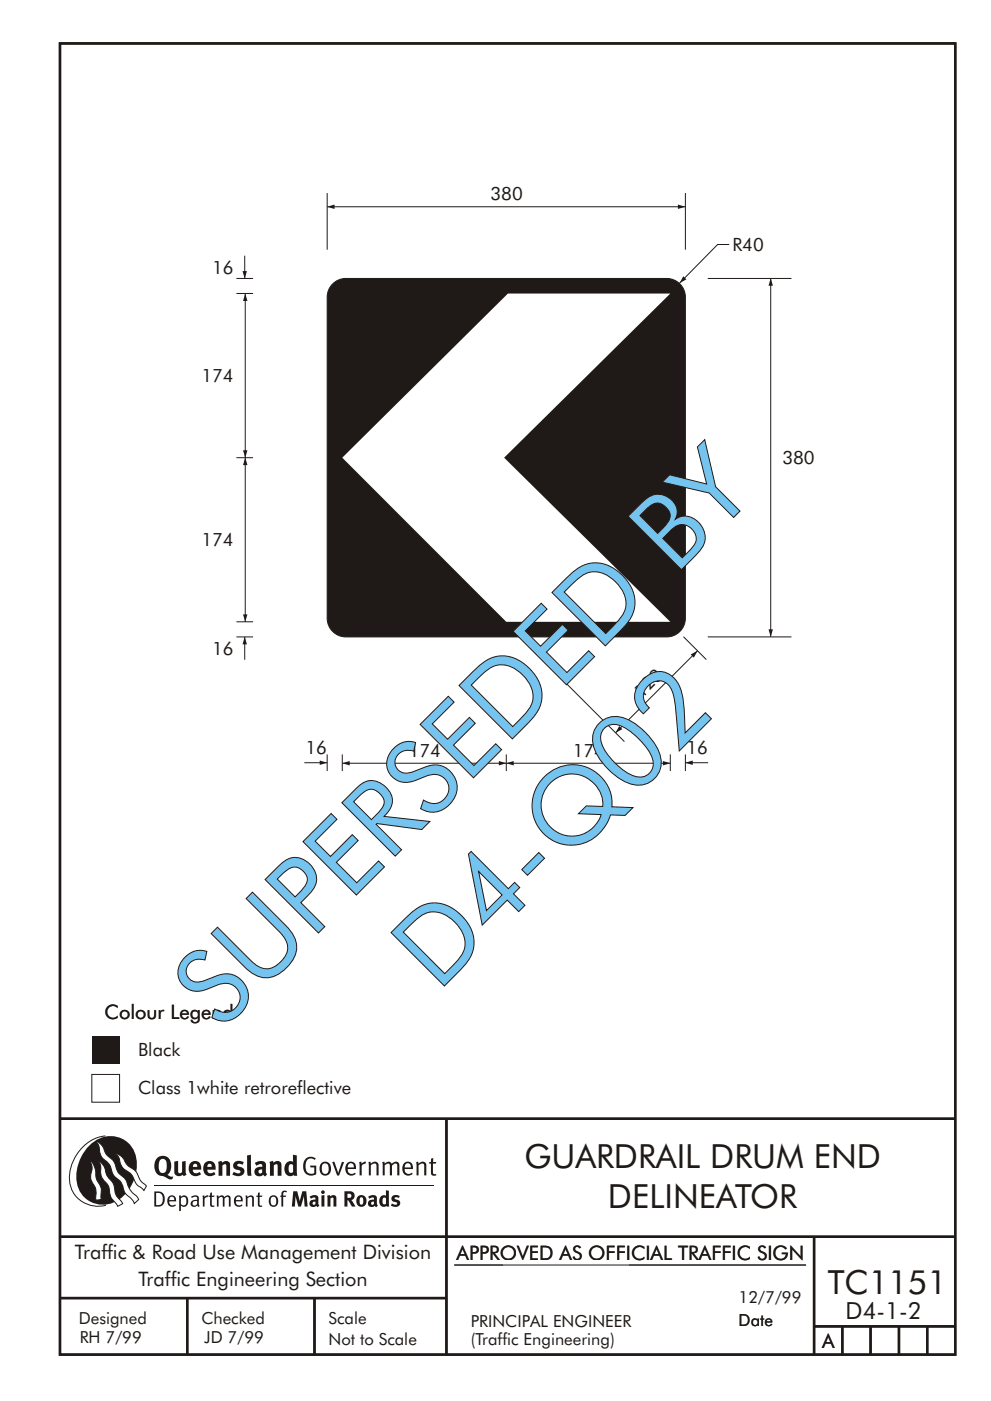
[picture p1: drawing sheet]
<svg xmlns="http://www.w3.org/2000/svg" width="210mm" height="297mm" viewBox="0 0 210 297" stroke-linecap="round" stroke-linejoin="round" font-family="sans-serif">
<g fill="none" stroke="#1f1a17" stroke-width=".51">
<path d="M12.7 9.2h190v278h-190zM12.7 237.2h190M94.7 237.1v50.1M12.7 262.2h190.1M12.7 275.2h82M39.7 275.2v12M66.7 275.2v12M172.7 262.2v25M172.7 281.2h30M178.7 281.2v6M184.7 281.2v6M190.7 281.2v6"/>
<path d="M196.7 281.2v6"/>
</g>
<path d="M96.4 268.2h74.6" fill="none" stroke="#1f1a17" stroke-width=".21"/>
<path d="M19.5 227.8h5.9v5.9h-5.9z" fill-rule="evenodd" fill="#fff" stroke="#1f1a17" stroke-width=".21"/>
<path d="M19.5 219.6h5.9v5.9h-5.9z" fill="#1f1a17"/>
<g fill="none" stroke="#1f1a17" stroke-width=".51">
<path d="M12.7 9.2h190v278h-190zM12.7 237.2h190M94.7 237.1v50.1M12.7 262.2h190.1M12.7 275.2h82M39.7 275.2v12M66.7 275.2v12M172.7 262.2v25M172.7 281.2h30M178.7 281.2v6M184.7 281.2v6M190.7 281.2v6"/>
<path d="M196.7 281.2v6"/>
</g>
<path d="M106.6 267.1h26.7v11.9h-26.7z" fill-rule="evenodd" fill="#fff"/>
<path d="M69.4 40.9v12M145.4 40.9v12M150.2 135h17.7M107.4 160v3.5M64.6 161.7h4.8M96.4 268.2h74.6" fill="none" stroke="#1f1a17" stroke-width=".21"/>
<path d="M70.6 60.2a3.9 3.9 0 0 1 2.8-1.2h68.1a4 4 0 0 1 3.9 4v68.1a4 4 0 0 1-3.9 3.9h-68.1a4 4 0 0 1-4-3.9v-68.1a3.9 3.9 0 0 1 1.2-2.8z" fill-rule="evenodd" fill="#1f1a17" stroke="#1f1a17" stroke-width=".21"/>
<path d="M67.8 161.2l1.6 .5-1.6 .5v-1l1.6 .5z" fill-rule="evenodd" fill="#1f1a17"/>
<path d="M72.6 161.8h34.8" fill="none" stroke="#1f1a17" stroke-width=".21"/>
<g fill="#1f1a17">
<path d="M72.6 161.8l1.6-.4-1.6 .4 1.6-.4v.9z" fill-rule="evenodd"/>
<path d="M105.8 161.4l1.6 .4-1.6 .5v-.9l1.6 .4z" fill-rule="evenodd"/>
</g>
<path d="M69.4 43.8h76" fill="none" stroke="#1f1a17" stroke-width=".21"/>
<g fill="#1f1a17">
<path d="M69.4 43.8l1.6-.4-1.6 .4 1.6-.4v.9z" fill-rule="evenodd"/>
<path d="M143.8 43.4l1.6 .4-1.6 .5v-.9l1.6 .4z" fill-rule="evenodd"/>
</g>
<path d="M154.7 51.8h-2.4l-8.1 8.2" fill="none" stroke="#1f1a17" stroke-width=".21"/>
<path d="M145 58.6l.6 .6-1.4 .8z" fill-rule="evenodd" fill="#1f1a17"/>
<path d="M163.5 59v76" fill="none" stroke="#1f1a17" stroke-width=".21"/>
<g fill="#1f1a17">
<path d="M163.5 59l.5 1.6-.5-1.6 .5 1.6h-.9z" fill-rule="evenodd"/>
<path d="M163.1 133.4h.9l-.5 1.6z" fill-rule="evenodd"/>
</g>
<path d="M72.6 97l35.2-34.8h34.4l-35.2 34.8 35.2 34.8h-34.8z" fill-rule="evenodd" fill="#fff"/>
<path d="M112.5 137.2l20 20M148 138l-17.4 17.4" fill="none" stroke="#1f1a17" stroke-width=".21"/>
<g fill="#1f1a17">
<path d="M131.4 153.9l.6 .7-1.4 .8z" fill-rule="evenodd"/>
<path d="M146.5 138.8l1.5-.8-.8 1.4-.7-.6 1.5-.8z" fill-rule="evenodd"/>
</g>
<path d="M145 135l4.9 4.8M107.4 161.8h34.8" fill="none" stroke="#1f1a17" stroke-width=".21"/>
<g fill="#1f1a17">
<path d="M107.4 161.8l1.6-.4-1.6 .4 1.6-.4v.9z" fill-rule="evenodd"/>
<path d="M140.6 161.4l1.6 .4-1.6 .5v-.9l1.6 .4z" fill-rule="evenodd"/>
</g>
<path d="M69.4 160v3.5M142.2 160v3.5M145.4 161.7h4.8" fill="none" stroke="#1f1a17" stroke-width=".21"/>
<path d="M145.4 161.7l1.6-.5v1z" fill-rule="evenodd" fill="#1f1a17"/>
<path d="M50.2 97h3.5M51.9 135v4.9" fill="none" stroke="#1f1a17" stroke-width=".21"/>
<path d="M51.9 135l.5 1.6h-.9z" fill-rule="evenodd" fill="#1f1a17"/>
<path d="M52 97v34.8" fill="none" stroke="#1f1a17" stroke-width=".21"/>
<g fill="#1f1a17">
<path d="M51.6 130.3h.9l-.5 1.6z" fill-rule="evenodd"/>
<path d="M52 97l.5 1.6h-.9z" fill-rule="evenodd"/>
</g>
<path d="M52 62.2v34.8" fill="none" stroke="#1f1a17" stroke-width=".21"/>
<g fill="#1f1a17">
<path d="M51.6 95.5h.9l-.5 1.6z" fill-rule="evenodd"/>
<path d="M52 62.2l.5 1.6h-.9z" fill-rule="evenodd"/>
</g>
<path d="M50.2 59h3.5M51.9 54.2v4.9M50.2 131.8h3.5" fill="none" stroke="#1f1a17" stroke-width=".21"/>
<path d="M51.5 57.5h.9l-.5 1.6z" fill-rule="evenodd" fill="#1f1a17"/>
<path d="M150.2 59h17.7M50.2 62.2h3.5M50.2 135h3.5M72.6 160v3.5M145.4 160v3.5" fill="none" stroke="#1f1a17" stroke-width=".21"/>
<g fill="#1f1a17">
<path d="M64.9 245.6a1.61 1.61 0 0 1 2.1 0l-.2 .3a1.17 1.17 0 0 0-1.4-.2 1.17 1.17 0 0 0-.6 1.3 1.42 1.42 0 0 0 1.2 1.9l.7-.2v-1.2h-.8l-.1-.4h1.3v1.9a1.82 1.82 0 0 1-2.2-.1 1.82 1.82 0 0 1-.6-2.1l.2-.7z" fill-rule="evenodd"/>
<path d="M68.2 246.5a1.77 1.77 0 0 0 .4 2.7 1.39 1.39 0 0 0 1.4-.5 1.39 1.39 0 0 0 .2-1.5 1.19 1.19 0 0 0-2-.7zM68.5 246.8a.83 .83 0 0 1 1 .1 .83 .83 0 0 1 .2 1 .75 .75 0 0 1-.6 1 .75 .75 0 0 1-.8-.8v-.9z" fill-rule="evenodd"/>
<path d="M70.5 246.4l.4-.1 .8 2.4 .8-2.3h.5l-1.1 2.8h-.4z" fill-rule="evenodd"/>
<path d="M73.6 246.7a1.74 1.74 0 0 0 .5 2.5h.9l.5-.3-.2-.3a.89 .89 0 0 1-1.1 .2 .89 .89 0 0 1-.4-.9h1.7a1.15 1.15 0 0 0-.4-1.4 1.15 1.15 0 0 0-1.5 .2zM74 246.9a.67 .67 0 0 1 .8-.2 .67 .67 0 0 1 .3 .8h-1.3z" fill-rule="evenodd"/>
<path d="M76.2 246.4l.4-.1 .1 .4 .5-.4h.5l-.2 .5a.61 .61 0 0 0-.8 .6v1.8h-.4z" fill-rule="evenodd"/>
<path d="M78.1 246.4l.5-.1 .1 .4a.89 .89 0 0 1 .9-.4 .89 .89 0 0 1 .7 .7v2.2h-.4v-2.2l-.1-.2-.3-.1-.8 .4v2.1h-.4z" fill-rule="evenodd"/>
<path d="M81.1 246.4l.4-.1 .1 .4a.83 .83 0 0 1 .8-.4 .83 .83 0 0 1 .7 .5 .86 .86 0 0 1 .9-.5 .86 .86 0 0 1 .7 .7v2.2h-.4l-.1-2.3a.5 .5 0 0 0-.8 0l-.2 .2v2.1h-.5v-2.2l-.4-.3-.7 .4v2.1h-.4z" fill-rule="evenodd"/>
<path d="M85.7 246.7a1.74 1.74 0 0 0 .5 2.5h.9l.5-.3-.2-.3a.89 .89 0 0 1-1.1 .2 .89 .89 0 0 1-.4-.9h1.7a1.15 1.15 0 0 0-.5-1.4 1.15 1.15 0 0 0-1.4 .2zM86 246.9a.67 .67 0 0 1 .9-.2 .67 .67 0 0 1 .3 .8h-1.3z" fill-rule="evenodd"/>
<path d="M88.3 246.4l.4-.1 .1 .4a.89 .89 0 0 1 .9-.4 .89 .89 0 0 1 .8 .7v2.2h-.5v-2.2l-.1-.2-.3-.1-.8 .4v2.1h-.4z" fill-rule="evenodd"/>
<path d="M91.5 245.6l.4-.1v.9h.7l-.2 .3h-.5v2.1l.1 .1h.5l.1 .3a.71 .71 0 0 1-1.2-.6v-1.9h-.3v-.3h.3z" fill-rule="evenodd"/>
<path d="M37 246.3l.8-.2v2a.46 .46 0 0 0 .2 .6 .46 .46 0 0 0 .6-.2v-2.2l.8-.2v2.4l.2 .5-.6 .4-.2-.3a1.03 1.03 0 0 1-1.2 .2 1.03 1.03 0 0 1-.6-1z" fill-rule="evenodd"/>
<path d="M40.4 246.6a1.64 1.64 0 0 0 0 2.3 1.64 1.64 0 0 0 2.3 .1l-.4-.5a.78 .78 0 0 1-.9 .3 .78 .78 0 0 1-.5-.8h1.8a1.37 1.37 0 0 0-.6-1.6 1.37 1.37 0 0 0-1.7 .2zM41.1 246.9a.48 .48 0 0 1 .6-.1 .48 .48 0 0 1 .2 .6h-1z" fill-rule="evenodd"/>
<path d="M43.5 246.6a1.65 1.65 0 0 0-.2 2 1.65 1.65 0 0 0 1.9 .7l.5-.3-.3-.5a.78 .78 0 0 1-.9 .3 .78 .78 0 0 1-.5-.8h1.8a1.37 1.37 0 0 0-.6-1.6 1.37 1.37 0 0 0-1.7 .2zM44.1 246.9a.48 .48 0 0 1 .6-.1 .48 .48 0 0 1 .2 .6h-.9z" fill-rule="evenodd"/>
<path d="M46.3 246.3l.7-.2 .1 .4a.95 .95 0 0 1 1-.3 .95 .95 0 0 1 .7 .8v2.3h-.8v-2.3l-.3-.2-.5 .3v2.2h-.8z" fill-rule="evenodd"/>
<path d="M49.7 246.5a1.73 1.73 0 0 1 2-.1l-.2 .6-.6-.2a.42 .42 0 0 0-.6 .2l.2 .3a1.23 1.23 0 0 1 1.4 1 1.47 1.47 0 0 1-2.3 .9l-.3-.2 .3-.6 .7 .4a.47 .47 0 0 0 .7-.4 .87 .87 0 0 0-1-.5l-.4-.2-.1-.4z" fill-rule="evenodd"/>
<path d="M54.1 246.6l.3 .6 .3-.2a.62 .62 0 0 1 .9 0l.1 .4a1.21 1.21 0 0 0-1.4 .3 1.21 1.21 0 0 0-.1 1.3 1.19 1.19 0 0 0 1.6 .1l.5 .3 .4-.4-.3-.4v-1.4a.96 .96 0 0 0-1.3-1zM55 248l.6-.1v.7a.43 .43 0 0 1-.6 .1 .43 .43 0 0 1 0-.7z" fill-rule="evenodd"/>
<path d="M57.2 246.3l.7-.2 .1 .4a.95 .95 0 0 1 1-.3 .95 .95 0 0 1 .7 .8v2.3h-.8v-2.3l-.2-.2-.6 .3v2.2h-.8z" fill-rule="evenodd"/>
<path d="M62.2 244.8v1.5a1.29 1.29 0 0 0-1.4 .2 1.29 1.29 0 0 0-.5 1.3 1.24 1.24 0 0 0 .6 1.4 1.24 1.24 0 0 0 1.4-.1l.1 .2h.7l-.1-4.3zM61.5 246.9l.4-.1 .3 .2v1.5l-.3 .1a.48 .48 0 0 1-.6-.4 1.52 1.52 0 0 1 .2-1.3z" fill-rule="evenodd"/>
<path d="M52.4 245l.8-.2 .2 4.5h-.8l-.1-.2z" fill-rule="evenodd"/>
</g>
<path d="M22.4 240.8a9 9 0 0 0-7.4 10.9 6.2 6.2 0 0 0 7.5 3.8M32.7 251.4h59.4" fill="none" stroke="#1f1a17" stroke-width=".21"/>
<path d="M19.1 242.7a5.7 5.7 0 0 1 6.5-1.4 5.7 5.7 0 0 1 3.4 5.7 8.6 8.6 0 0 1-6.2 8.3 5.7 5.7 0 0 1-6.5-7 9.9 9.9 0 0 1 2.8-5.6z" fill-rule="evenodd" fill="#1f1a17"/>
<path d="M24.5 244.5a3.1 3.1 0 0 1 2.3 2.2l.7 .7a3.2 3.2 0 0 1 2 2.4l.4 .6 1.2 1.1-.6 .9-.2-.3a3.5 3.5 0 0 1-1.9-2.1 3.8 3.8 0 0 0-2.1-2.1 3.5 3.5 0 0 1-1-2.3zM20.4 241.9a3.4 3.4 0 0 1 1.9 2.5l.7 .8a3.3 3.3 0 0 1 1.7 2.6 4.4 4.4 0 0 0 1.7 2l.3 .3a6.1 6.1 0 0 0 2.5 3.7l.2 .5-.9 .9a6.1 6.1 0 0 0-1.9-2.2l-.4-.8a3.6 3.6 0 0 0-1.9-2.8l-.6-1a3.6 3.6 0 0 0-1.9-2.8 3.7 3.7 0 0 1-.8-2.4zM21 246.1a3.4 3.4 0 0 1 1.5 2.8l.6 .9a3.8 3.8 0 0 1 1.4 3.1l.3 .7 1.2 1.6-1 .6-.5-.8a3.2 3.2 0 0 1-1.3-2.8 4.3 4.3 0 0 0-1.4-2.2 4.7 4.7 0 0 1-.5-2.9zM19.2 246.1a5.1 5.1 0 0 1 1.2 3.7l.3 .7a3.1 3.1 0 0 1 .7 3l.1 .8-1.1 .2-.1-.8a3.5 3.5 0 0 0-.9-3.2 3.6 3.6 0 0 1 .1-2.6z" fill-rule="evenodd" fill="#fff" stroke="#1f1a17" stroke-width=".21"/>
<g fill="#1f1a17">
<path d="M33.4 245.5a2.51 2.51 0 0 0 .4 3.7l.8 .1a2.78 2.78 0 0 0 2 .7l.2-.5h-.6l-.7-.4a2.56 2.56 0 0 0 0-3.8 1.83 1.83 0 0 0-2.1 .2zM34 245.9a.87 .87 0 0 1 1 0 .87 .87 0 0 1 .4 .9v.4a1.17 1.17 0 0 1-.9 1.5l-.3-.1a2.38 2.38 0 0 1-.2-2.7z" fill-rule="evenodd"/>
<path d="M33.1 252.9v2.6a1.12 1.12 0 0 0 1.2-.3 1.12 1.12 0 0 0 .2-1.2l-.1-.5-.3-.4zM32.7 252.6h1.1a1.67 1.67 0 0 1 1.2 1.7 1.67 1.67 0 0 1-1.3 1.5h-1zM36.1 253.9l-.2 .5h1.1a.55 .55 0 0 0-.3-.6 .55 .55 0 0 0-.6 .1zM35.8 253.8a.95 .95 0 0 1 1.2-.2 .95 .95 0 0 1 .4 1.1h-1.5a.72 .72 0 0 0 .4 .8 .72 .72 0 0 0 .9-.2l.1 .3a1.15 1.15 0 0 1-1.5 0 1.15 1.15 0 0 1-.2-1.5zM38.4 254.1v1.2a.7 .7 0 0 0 .9 .1 .7 .7 0 0 0 .2-.9 .61 .61 0 0 0-.4-.7 .61 .61 0 0 0-.7 .3zM38 253.5l.3-.1 .1 .4a.95 .95 0 0 1 1.2-.2 .95 .95 0 0 1 .3 1.2 .92 .92 0 0 1-.5 1 .92 .92 0 0 1-1-.2v1.1l-.4 .1zM40.9 254.8a.5 .5 0 0 0 .2 .8 .5 .5 0 0 0 .7-.4v-.6zM40.5 253.7a1 1 0 0 1 1.7 .3v1.4l.2 .2-.2 .3-.3-.3a.78 .78 0 0 1-1.4-.1 .78 .78 0 0 1 .8-1.1h.5a.58 .58 0 0 0-.3-.7 .58 .58 0 0 0-.7 .3zM43 253.5l.3-.1 .1 .4 .3-.3 .5-.1-.2 .4a.52 .52 0 0 0-.6 .6v1.4h-.4zM44.6 252.9l.4-.1-.1 .7h.6l-.1 .3h-.5v1.5a.35 .35 0 0 0 .6 .3v.2a.57 .57 0 0 1-.6 .1 .57 .57 0 0 1-.3-.5v-1.6h-.3v-.3h.3zM45.9 253.5l.4-.1 .1 .4 .2-.2a.64 .64 0 0 1 1 .2 .7 .7 0 0 1 .8-.4 .7 .7 0 0 1 .5 .7v1.7h-.3v-1.7l-.3-.3-.7 .3v1.7h-.3v-1.6a.38 .38 0 0 0-.3-.5 .38 .38 0 0 0-.5 .2l-.1 .2v1.7h-.4zM50.2 253.9l-.2 .5h1.1a.55 .55 0 0 0-.2-.6 .55 .55 0 0 0-.7 .1zM49.9 253.8a.95 .95 0 0 1 1.2-.2 .95 .95 0 0 1 .4 1.1h-1.5a.72 .72 0 0 0 .4 .8 .72 .72 0 0 0 .9-.2l.1 .3a1.15 1.15 0 0 1-1.5 0 1.15 1.15 0 0 1-.2-1.5zM52.1 253.5l.3-.1 .1 .4a.72 .72 0 0 1 .8-.4 .72 .72 0 0 1 .6 .7v1.7h-.4v-1.6a.45 .45 0 0 0-.3-.5 .45 .45 0 0 0-.5 .3l-.2 .1v1.7h-.3zM54.7 252.9l.4-.1v.7h.6l-.1 .3h-.5v1.5a.35 .35 0 0 0 .5 .3v.2a.57 .57 0 0 1-.6 .1 .57 .57 0 0 1-.3-.5v-1.6h-.3v-.3h.3zM57.6 253.9l-.2 .7a.65 .65 0 0 0 .3 .8 .65 .65 0 0 0 .8-.2l.1-.1a.93 .93 0 0 0-.7-1.4zM57.3 253.7a1.12 1.12 0 0 1 1.4 .1 1.12 1.12 0 0 1 .3 1.4 1.01 1.01 0 0 1-1.3 .6 1.01 1.01 0 0 1-.7-1.2zM59.9 252.6l.5-.2 .5 .2-.1 .2-.4-.1-.3 .2v.6h.6l-.1 .3h-.5v2h-.4v-2h-.2v-.3h.2zM62.2 252.6l-.3 3.2h.7l.1-2.3 .6 2.3h.6l.6-2.3 .1 2.3h.7l-.3-3.2h-.9l-.5 2.1-.5-2.1zM65.7 253.7l.3 .5a.51 .51 0 0 1 .5-.4 .51 .51 0 0 1 .4 .4v.1a.88 .88 0 0 0-1.1 .4 .88 .88 0 0 0 .2 1.1 .9 .9 0 0 0 1.1-.2l.3 .3 .4-.3-.2-.3v-1.1a.87 .87 0 0 0-.5-.8 .87 .87 0 0 0-1 .1zM66.4 254.8h.5v.5l-.1 .1h-.3l-.2-.1zM68.2 253.5v2.3h.6v-2.4zM68.1 252.8a.4 .4 0 0 0 .8 0 .4 .4 0 0 0-.8 0zM69.4 253.5l.1 2.3h.6v-1.7a.33 .33 0 0 1 .4-.2 .33 .33 0 0 1 .3 .4v1.5h.6v-1.7a.75 .75 0 0 0-.6-.7 .75 .75 0 0 0-.8 .3v-.3zM73.1 252.6v3.2h.6v-1.3l.3 .2 .7 1.1h.7l-.9-1.4a.94 .94 0 0 0 .7-1 .94 .94 0 0 0-.9-.8zM73.7 253.1a.51 .51 0 0 1 .8 .1 .51 .51 0 0 1-.2 .7l-.6 .1zM75.9 253.7a1.19 1.19 0 0 0-.1 1.7 1.19 1.19 0 0 0 1.8 0 1.19 1.19 0 0 0-.1-1.6 1.19 1.19 0 0 0-1.6-.1zM76.5 253.9l.2-.1a.99 .99 0 0 1 0 1.6 1.06 1.06 0 0 1-.2-1.5zM78.1 253.7l.3 .5a.51 .51 0 0 1 .5-.4 .51 .51 0 0 1 .5 .4v.1a.88 .88 0 0 0-1.2 .4 .88 .88 0 0 0 .2 1.1 .9 .9 0 0 0 1.1-.2l.3 .3 .4-.3-.2-.3v-1.1a.87 .87 0 0 0-.5-.8 .87 .87 0 0 0-1 .1zM78.9 254.8h.4v.5l-.1 .1h-.3l-.1-.1zM81.9 252.4v1.1a1.2 1.2 0 0 0-1.4 .6 1.2 1.2 0 0 0 .2 1.4l.5 .4 .8-.2v.1h.6l-.1-3.3zM81.4 253.9l.5 .2-.1 1.2a.46 .46 0 0 1-.5-.1 .46 .46 0 0 1-.1-.5zM83.3 253.6a.79 .79 0 0 0-.1 .9 .79 .79 0 0 0 .9 .4 .33 .33 0 0 1 0 .5 .33 .33 0 0 1-.5 0l-.4-.2-.3 .4a1.15 1.15 0 0 0 1.2 .3 1.15 1.15 0 0 0 .8-1 1.49 1.49 0 0 0-1.2-.8 .4 .4 0 0 1 .3-.3 .4 .4 0 0 1 .4 .1l.2 .1 .2-.4a1.47 1.47 0 0 0-1.5 0z" fill-rule="evenodd"/>
</g>
<g font-size="22.4" fill="#1f1a17">
<text x="92.9" y="210.4" transform="rotate(-45 92.9 210.4)">D4-Q02</text>
<text x="46.7" y="218.7" transform="rotate(-45 46.7 218.7)">SUPERSEDED BY</text>
</g>
<g font-size="7.1" fill="#1f1a17">
<text x="111.3" y="247.7">GUARDRAIL DRUM END</text>
<text x="129" y="256.2">DELINEATOR</text>
<text x="175.6" y="274.3">TC1151</text>
</g>
<text font-size="5.1" fill="#1f1a17" x="110.4" y="125.8">123</text>
<text font-size="5" fill="#1f1a17" x="179.4" y="279.7">D4-1-2</text>
<g font-size="4.2" fill="#1f1a17">
<text x="22.2" y="216">Colour Legend</text>
<text x="15.9" y="267">Traffic &amp; Road Use Management Division</text>
<text x="96.9" y="267.2">APPROVED AS OFFICIAL TRAFFIC SIGN</text>
<text x="29.4" y="272.6">Traffic Engineering Section</text>
<text x="174.4" y="285.8">A</text>
</g>
<g font-size="3.9" fill="#1f1a17">
<text x="104.1" y="42.3">380</text>
<text x="155.4" y="53.2">R40</text>
<text x="45" y="58">16</text>
<text x="42.7" y="81">174</text>
<text x="166" y="98.4">380</text>
<text x="42.7" y="115.8">174</text>
<text x="45" y="138.9">16</text>
<text x="136.1" y="148.2" transform="rotate(-45 136.1 148.2)">123</text>
<text x="64.8" y="159.9">16</text>
<text x="86.7" y="160.6">174</text>
<text x="121.5" y="160.6">174</text>
<text x="145.7" y="159.9">16</text>
<text x="29.3" y="223.8">Black</text>
<text x="29.3" y="232">Class 1white retroreflective</text>
</g>
<g font-size="3.5" fill="#1f1a17">
<text x="16.7" y="280.7">Designed</text>
<text x="42.7" y="280.7">Checked</text>
<text x="69.7" y="280.7">Scale</text>
<text x="99.9" y="281.4">PRINCIPAL ENGINEER</text>
<text x="156.7" y="281.2">Date</text>
<text x="156.7" y="276.2">12/7/99</text>
<text x="16.9" y="284.8">RH 7/99</text>
<text x="43.3" y="284.8">JD 7/99</text>
<text x="69.7" y="285.2">Not to Scale</text>
<text x="99.9" y="285.1">(Traffic Engineering)</text>
</g>
</svg>
